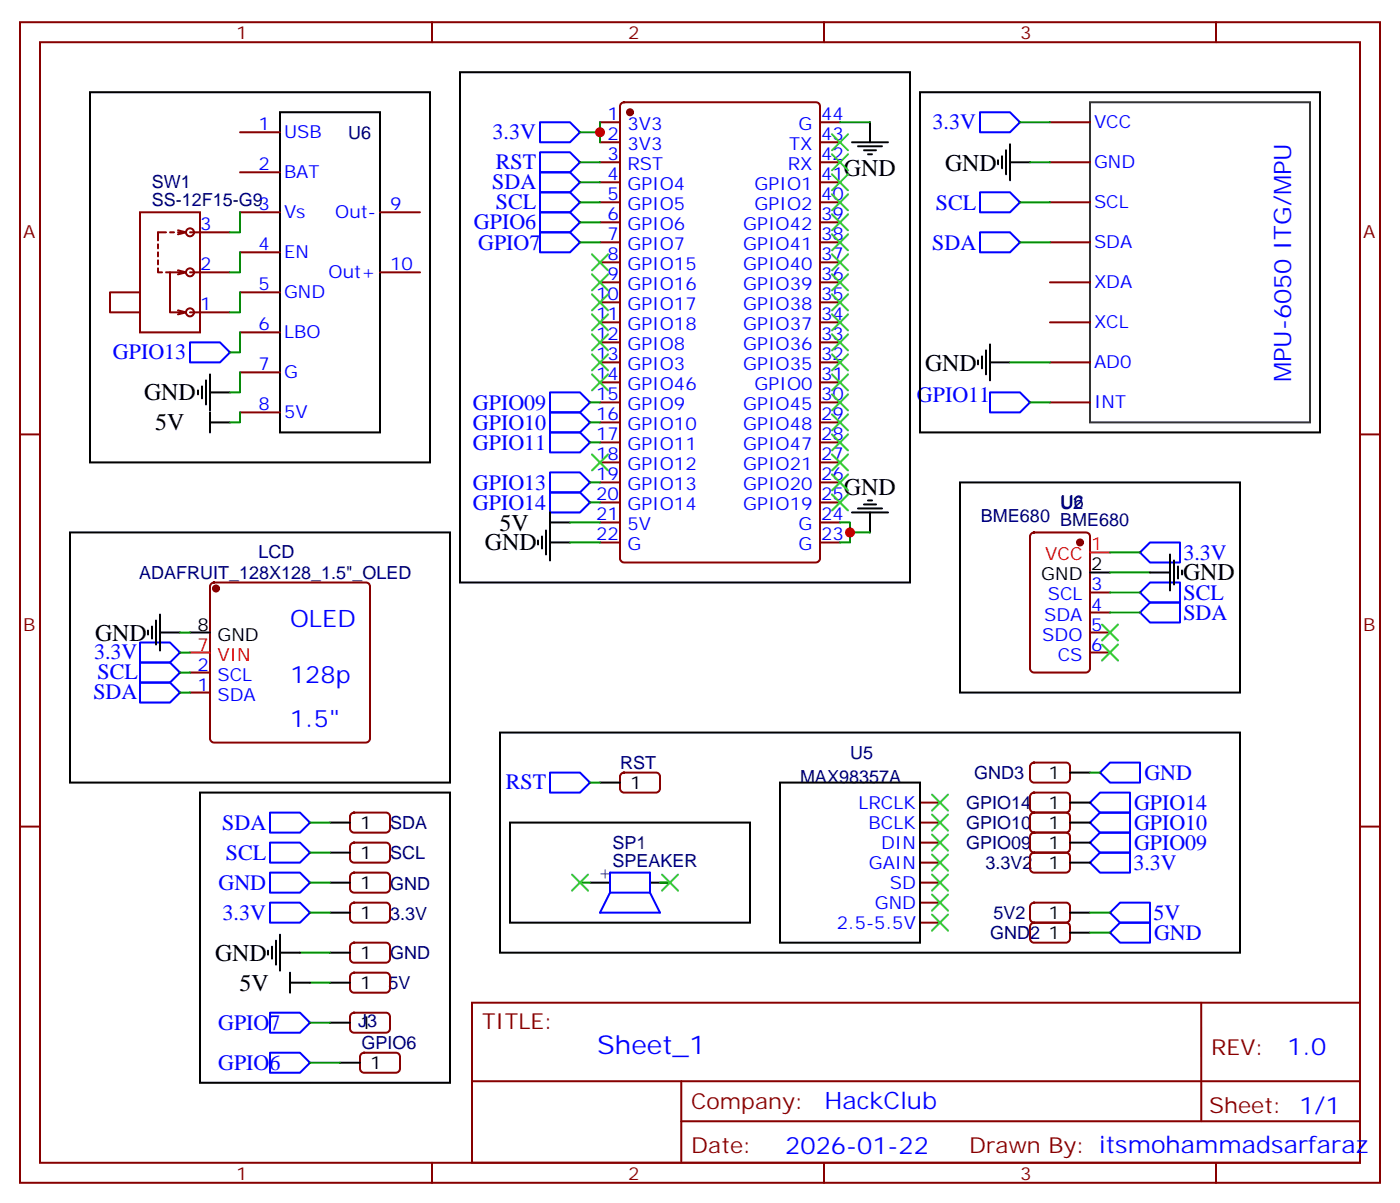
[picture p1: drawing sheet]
<svg xmlns="http://www.w3.org/2000/svg" width="247mm" height="212mm" viewBox="0 0 247 212" stroke-linecap="round" stroke-linejoin="round" font-family="sans-serif">
<g fill="none" stroke="#870000" stroke-width=".35">
<path d="M3.5 3.9h239.9v204.6h-239.9zM7.1 7.4h232.8v197.6h-232.8zM76.2 3.9v3.5M109.6 18.2l.5-.2h33.8a.71 .71 0 0 1 .7 .7v79.8a.76 .76 0 0 1-.7 .7h-33.8a.76 .76 0 0 1-.7-.7v-79.8zM145.3 3.9v3.5M214.5 3.9v3.5M24.7 37.4h10.6v21.2h-10.6zM42.3 23.3h7.1M42.3 30.4h7.1M42.3 37.4h7.1M67 37.4h7.1M105.8 21.6h3.6"/>
<path d="M105.8 25.1h3.6M105.8 28.6h3.6M105.8 32.1h3.6M105.8 35.7h3.6M105.8 39.2h3.6M144.6 21.6h3.6M144.6 25.1h3.6M144.6 28.6h3.6M144.6 32.1h3.6M144.6 35.7h3.6M144.6 39.2h3.6M185.2 21.6h7.1"/>
<path d="M185.2 28.6h7.1M185.2 35.7h7.1M24.7 51.5h-5.3v3.6h5.3M27.9 47.3v.7h.7M27.9 43.1v.7M27.9 44.5v.7M27.9 45.9v.7M29.3 41h-1.4v1.4M29.3 48h.7M30 41h.7M31.4 41h.7M31.4 40.6l1.4 .4-1.4 .3"/>
<path d="M31.4 54.7l1.4 .4M31.4 47.7l1.4 .3M32.8 48h-2.8v7.1h2.8M32.8 55.1l-1.4 .3M32.8 48l-1.4 .4M33.5 41h7.1M33.5 48h7.1M33.5 55.1h7.1M42.3 44.5h7.1M42.3 51.5h7.1M42.3 58.6h7.1M67 48h7.1"/>
<path d="M105.8 42.7h3.6M105.8 46.2h3.6M105.8 49.8h3.6M105.8 53.3h3.6M105.8 56.8h3.6M144.6 42.7h3.6M144.6 46.2h3.6M144.6 49.8h3.6M144.6 53.3h3.6M144.6 56.8h3.6M185.2 42.7h7.1M185.2 49.8h7.1"/>
<path d="M185.2 56.8h7.1M3.5 76.6h3.6M42.3 65.7h7.1M42.3 72.7h7.1M105.8 60.4h3.6M105.8 63.9h3.6M105.8 67.4h3.6M105.8 70.9h3.6M105.8 74.5h3.6M105.8 78h3.6M144.6 60.4h3.6M144.6 63.9h3.6"/>
<path d="M144.6 67.4h3.6M144.6 70.9h3.6M144.6 74.5h3.6M144.6 78h3.6M185.2 63.9h7.1M185.2 70.9h7.1M239.9 76.6h3.5M105.8 81.5h3.6M105.8 85.1h3.6M105.8 88.6h3.6M105.8 92.1h3.6M105.8 95.6h3.6"/>
<path d="M144.6 81.5h3.6M144.6 85.1h3.6M144.6 88.6h3.6M144.6 92.1h3.6M144.6 95.6h3.6M181.9 94.1l.5-.2h9.2a.71 .71 0 0 1 .7 .7v23.3a.76 .76 0 0 1-.7 .7h-9.2a.76 .76 0 0 1-.7-.7v-23.3zM33.5 118.6h3.5M37.3 102.9l.4-.2h26.9a.71 .71 0 0 1 .7 .7v26.8a.76 .76 0 0 1-.7 .7h-26.9a.76 .76 0 0 1-.7-.7v-26.8zM192.3 104.5h3.5M192.3 108h3.5M192.3 111.5h3.5M192.3 115h3.5"/>
<path d="M33.5 122.1h3.5M109.6 136.4l.5-.2h5.6a.71 .71 0 0 1 .7 .7v2.1a.76 .76 0 0 1-.7 .7h-5.6a.76 .76 0 0 1-.7-.7v-2.1zM181.9 139.9l.5-.2h5.6a.71 .71 0 0 1 .7 .7v2.2a.76 .76 0 0 1-.7 .7h-5.6a.76 .76 0 0 1-.7-.7v-2.2zM181.9 134.7l.5-.3h5.6a.71 .71 0 0 1 .7 .7v2.2a.76 .76 0 0 1-.7 .7h-5.6a.76 .76 0 0 1-.7-.7v-2.2zM3.5 145.7h3.6M62 154.1l.4-.3h5.7a.71 .71 0 0 1 .7 .8v2.1a.76 .76 0 0 1-.7 .7h-5.7a.76 .76 0 0 1-.7-.7v-2.1zM62 159.3l.4-.2h5.7a.71 .71 0 0 1 .7 .7v2.2a.76 .76 0 0 1-.7 .7h-5.7a.76 .76 0 0 1-.7-.7v-2.2zM62 148.8l.4-.2h5.7a.71 .71 0 0 1 .7 .7v2.1a.76 .76 0 0 1-.7 .7h-5.7a.76 .76 0 0 1-.7-.7v-2.1zM62 143.5l.4-.2h5.7a.71 .71 0 0 1 .7 .7v2.1a.76 .76 0 0 1-.7 .7h-5.7a.76 .76 0 0 1-.7-.7v-2.1zM162.3 141.5h3.5M162.3 145h3.5M162.3 148.6h3.5"/>
<path d="M162.3 152.1h3.5M162.3 155.6h3.5M162.3 159.1h3.5M181.9 143.5l.5-.2h5.6a.71 .71 0 0 1 .7 .7v2.1a.76 .76 0 0 1-.7 .7h-5.6a.76 .76 0 0 1-.7-.7v-2.1zM181.9 147l.5-.2h5.6a.71 .71 0 0 1 .7 .7v2.1a.76 .76 0 0 1-.7 .7h-5.6a.76 .76 0 0 1-.7-.7v-2.1zM181.9 150.5l.5-.2h5.6a.71 .71 0 0 1 .7 .7v2.1a.76 .76 0 0 1-.7 .7h-5.6a.76 .76 0 0 1-.7-.7v-2.1zM181.9 159.3l.5-.2h5.6a.71 .71 0 0 1 .7 .7v2.2a.76 .76 0 0 1-.7 .7h-5.6a.76 .76 0 0 1-.7-.7v-2.2zM239.9 145.7h3.5M62 166.4l.4-.2h5.7a.71 .71 0 0 1 .7 .7v2.1a.76 .76 0 0 1-.7 .7h-5.7a.76 .76 0 0 1-.7-.7v-2.1zM62 171.7l.4-.2h5.7a.71 .71 0 0 1 .7 .7v2.1a.76 .76 0 0 1-.7 .7h-5.7a.76 .76 0 0 1-.7-.7v-2.1zM62 178.7l.4-.2h5.7a.71 .71 0 0 1 .7 .7v2.2a.76 .76 0 0 1-.7 .7h-5.7a.76 .76 0 0 1-.7-.7v-2.2zM83.3 176.8h156.6v28.2h-156.6z"/>
<path d="M162.3 162.7h3.5M181.9 162.9l.5-.2h5.6a.71 .71 0 0 1 .7 .7v2.1a.76 .76 0 0 1-.7 .7h-5.6a.76 .76 0 0 1-.7-.7v-2.1zM211.9 176.8v20.9M63.7 185.8l.5-.2h5.6a.71 .71 0 0 1 .8 .7v2.1a.76 .76 0 0 1-.8 .7h-5.6a.76 .76 0 0 1-.7-.7v-2.1zM83.3 190.6h156.5M120.2 197.7h119.6M120.2 190.6v14.1M76.2 205v3.5M145.3 205v3.5M214.5 205v3.5"/>
<circle cx="33.5" cy="41" r=".71"/>
<circle cx="33.5" cy="48" r=".71"/>
<circle cx="33.5" cy="55.1" r=".71"/>
</g>
<g fill="none" stroke="#000" stroke-width=".35">
<path d="M15.9 16.3h59.9v65.2h-59.9zM49.4 19.8h17.6v56.4h-17.6zM81.1 12.7h79.4v90h-79.4zM162.3 16.3h70.5v59.9h-70.5zM150.3 25.1h6.3M151.3 25.8h4.3M152.4 26.5h2.1M153.1 27.2h.7M153.5 21.6v3.5M176 28.3v.7M176.7 27.6v2.1M177.4 26.5v4.2"/>
<path d="M178.2 28.6h3.5M178.2 25.4v6.4M34.9 68.8v.7M35.6 68.1v2.1M36.3 67.1v4.2M37 69.2h3.6M37 66v6.4M37 72.7v3.5M37 74.5h3.6M172.5 63.5v.7M173.2 62.8v2.1M173.9 61.8v4.2"/>
<path d="M174.6 63.9h3.6M174.6 60.7v6.4M12.3 93.9h67.1v44.1h-67.1zM94.9 95.3v.7M95.6 94.6v2.1M96.3 93.5v4.3M97 95.6h3.5M97 90.3v8.5M97 92.1h3.5M150.3 90.3h6.3M151.3 89.6h4.3M152.4 88.9h2.1"/>
<path d="M153.1 88.2h.7M153.5 90.3v3.6M169.3 85.1h49.4v37h-49.4zM206.4 97.8v6.3M207.1 98.8v4.2M207.8 99.9v2.1M26.1 111.2v.7M26.8 110.5v2.1M27.5 109.4v4.2M28.2 111.5h3.5M28.2 108.3v6.4M33.5 111.5h3.5"/>
<path d="M192.3 100.9h3.5M202.8 100.9h3.6M208.5 100.6v.7M35.3 139.7h44.1v51.2h-44.1zM88.2 129.2h130.5v38.8h-130.5zM105.8 138h3.6M137.6 138h24.7v28.2h-24.7zM188.7 136.2h3.6M58.2 155.6h3.5M58.2 150.3h3.5M58.2 145h3.5M90 145h42.3v17.7h-42.3z"/>
<path d="M104.1 155.6h3.5M114.7 155.6h3.5M188.7 145h3.6M188.7 141.5h3.6M188.7 148.6h3.6M188.7 152.1h3.6M47.3 167.6v.7M48 166.9v2.1M48.7 165.8v4.3M49.4 168h3.5M49.4 164.8v6.3M51.2 173.2h3.5"/>
<path d="M51.2 171.5v3.5M58.2 160.9h3.5M58.2 168h3.5M58.2 173.2h3.5M188.7 160.9h3.6M188.7 164.4h3.6M58.2 180.3h3.5M60 187.4h3.5"/>
</g>
<g fill="none" stroke="#00f" stroke-width=".35">
<path d="M172.9 19.8h5.3l1.7 1.8-1.7 1.7h-5.3zM95.2 21.6h5.3l1.8 1.7-1.8 1.8h-5.3zM95.2 30.4h5.3l1.8 1.7-1.8 1.8h-5.3zM95.2 33.9h5.3l1.8 1.8-1.8 1.7h-5.3zM95.2 37.4h5.3l1.8 1.8-1.8 1.8h-5.3zM95.2 26.8h5.3l1.8 1.8-1.8 1.8h-5.3zM172.9 33.9h5.3l1.7 1.8-1.7 1.7h-5.3zM95.2 41h5.3l1.8 1.7-1.8 1.8h-5.3zM172.9 41h5.3l1.7 1.7-1.7 1.8h-5.3zM33.5 60.4h5.3l1.8 1.7-1.8 1.8h-5.3zM97 76.2h5.3l1.8 1.8-1.8 1.8h-5.3zM97 72.7h5.3l1.8 1.8-1.8 1.7h-5.3z"/>
<path d="M97 69.2h5.3l1.8 1.7-1.8 1.8h-5.3zM174.6 69.2h5.3l1.8 1.7-1.8 1.8h-5.3zM97 86.8h5.3l1.8 1.8-1.8 1.7h-5.3zM97 83.3h5.3l1.8 1.8-1.8 1.7h-5.3zM201.1 97.4l1.7-1.8h5.3v3.6h-5.3zM24.7 113.3h5.3l1.7 1.7-1.7 1.8h-5.3zM24.7 116.8h5.3l1.7 1.8-1.7 1.7h-5.3zM201.1 104.5l1.7-1.8h5.3v3.5h-5.3zM201.1 108l1.7-1.8h5.3v3.5h-5.3zM24.7 120.3h5.3l1.7 1.8-1.7 1.8h-5.3zM97 136.2h5.3l1.8 1.8-1.8 1.7h-5.3zM194 136.2l1.8-1.8h5.3v3.6h-5.3z"/>
<path d="M47.6 143.3h5.3l1.8 1.7-1.8 1.8h-5.3zM47.6 148.6h5.3l1.8 1.7-1.8 1.8h-5.3zM47.6 153.8h5.3l1.8 1.8-1.8 1.8h-5.3zM47.6 159.1h5.3l1.8 1.8-1.8 1.8h-5.3zM107.6 157.4l-1.8 3.5h10.6l-1.7-3.5M107.6 157.4h7.1M107.6 157.4v-3.6h7.1v3.6M192.3 152.1l1.7-1.8h5.3v3.5h-5.3zM192.3 148.6l1.7-1.8h5.3v3.5h-5.3zM192.3 145l1.7-1.7h5.3v3.5h-5.3zM192.3 141.5l1.7-1.8h5.3v3.6h-5.3zM47.6 178.5h5.3l1.8 1.8-1.8 1.8h-5.3z"/>
<path d="M195.8 160.9l1.8-1.8h5.2v3.6h-5.2zM195.8 164.4l1.8-1.7h5.2v3.5h-5.2zM47.6 185.6h5.3l1.8 1.8-1.8 1.7h-5.3z"/>
</g>
<g fill="#870000" stroke="#870000" stroke-width=".35">
<circle cx="190.5" cy="95.6" r=".53"/>
<circle cx="111.1" cy="19.8" r=".53"/>
<circle cx="38.1" cy="103.8" r=".53"/>
</g>
<path d="M192.3 97.4h3.5M33.5 115h3.5" fill="none" stroke="#f00" stroke-width=".35"/>
<g fill="none" stroke="#008700" stroke-width=".35">
<path d="M42.3 37.4v3.6h-1.7M102.3 23.3h3.5M102.3 35.7h3.5M102.3 32.1h3.5M102.3 28.6h3.5M102.3 39.2h3.5M105.8 21.6v3.5M148.2 21.6h5.3M179.9 35.7h5.3M179.9 21.6h5.3M181.7 28.6h3.5M42.3 51.5v3.6h-1.7"/>
<path d="M42.3 44.5v3.5h-1.7M42.3 58.6v3.5h-1.7M102.3 42.7h3.5M179.9 42.7h5.3M42.3 72.7v1.8h-1.7M42.3 65.7v3.5h-1.7M104.1 78h1.7M104.1 70.9h1.7M104.1 74.5h1.7M178.2 63.9h7M181.7 70.9h3.5M100.5 95.6h5.3"/>
<path d="M100.5 92.1h5.3M104.1 88.6h1.7M104.1 85.1h1.7M148.2 92.1h1.7v3.5h-1.7M149.9 93.9h3.6M195.8 97.4h5.3M31.7 111.5h1.8M31.7 115h1.8M31.7 118.6h1.8M195.8 100.9h7M195.8 104.5h5.3M195.8 108h5.3"/>
<path d="M31.7 122.1h1.8M104.1 138h1.7M192.3 136.2h1.7M54.7 155.6h3.5M54.7 145h3.5M54.7 150.3h3.5M102.3 155.6h1.8M116.4 155.6h1.8M52.9 168h5.3M54.7 160.9h3.5M54.7 173.2h3.5M192.3 160.9h3.5"/>
<path d="M192.3 164.4h3.5M54.7 180.3h3.5M54.7 187.4h5.3"/>
</g>
<g fill="none" stroke="#3c3" stroke-width=".35">
<path d="M146.8 30.7l2.8 2.8M146.8 34.3l2.8 2.8M146.8 37.8l2.8 2.8M146.8 23.7l2.8 2.8M146.8 27.2l2.8 2.8M149.6 23.7l-2.8 2.8M149.6 30.7l-2.8 2.8M149.6 34.3l-2.8 2.8M149.6 37.8l-2.8 2.8M149.6 27.2l-2.8 2.8M104.4 44.8l2.8 2.9M104.4 48.4l2.8 2.8"/>
<path d="M104.4 51.9l2.8 2.8M104.4 55.4l2.8 2.8M104.4 58.9l2.8 2.9M107.2 44.8l-2.8 2.9M107.2 48.4l-2.8 2.8M107.2 51.9l-2.8 2.8M107.2 55.4l-2.8 2.8M107.2 58.9l-2.8 2.9M146.8 41.3l2.8 2.8M146.8 44.8l2.8 2.9M146.8 48.4l2.8 2.8M146.8 51.9l2.8 2.8"/>
<path d="M146.8 55.4l2.8 2.8M146.8 58.9l2.8 2.9M149.6 41.3l-2.8 2.8M149.6 44.8l-2.8 2.9M149.6 48.4l-2.8 2.8M149.6 51.9l-2.8 2.8M149.6 55.4l-2.8 2.8M149.6 58.9l-2.8 2.9M104.4 62.5l2.8 2.8M104.4 66l2.8 2.8M107.2 62.5l-2.8 2.8M107.2 66l-2.8 2.8"/>
<path d="M146.8 62.5l2.8 2.8M146.8 66l2.8 2.8M146.8 69.5l2.8 2.9M146.8 73.1l2.8 2.8M146.8 76.6l2.8 2.8M149.6 62.5l-2.8 2.8M149.6 66l-2.8 2.8M149.6 69.5l-2.8 2.9M149.6 73.1l-2.8 2.8M149.6 76.6l-2.8 2.8M104.4 80.1l2.8 2.8M107.2 80.1l-2.8 2.8"/>
<path d="M146.8 80.1l2.8 2.8M146.8 83.6l2.8 2.9M146.8 87.2l2.8 2.8M149.6 80.1l-2.8 2.8M149.6 83.6l-2.8 2.9M149.6 87.2l-2.8 2.8M194.4 110.1l2.8 2.8M194.4 113.6l2.8 2.9M197.2 110.1l-2.8 2.8M197.2 113.6l-2.8 2.9M100.9 154.2l2.8 2.8M103.7 154.2l-2.8 2.8"/>
<path d="M116.8 154.2l2.8 2.8M119.6 154.2l-2.8 2.8M164.4 140.1l2.8 2.8M164.4 143.6l2.8 2.8M164.4 147.1l2.8 2.9M164.4 150.7l2.8 2.8M164.4 154.2l2.8 2.8M164.4 157.7l2.8 2.8M167.2 140.1l-2.8 2.8M167.2 143.6l-2.8 2.8M167.2 147.1l-2.8 2.9M167.2 150.7l-2.8 2.8"/>
<path d="M167.2 154.2l-2.8 2.8M167.2 157.7l-2.8 2.8M164.4 161.3l2.8 2.8M167.2 161.3l-2.8 2.8"/>
</g>
<path d="M192.3 18h38.8v56.5h-38.8z" fill="none" stroke="#333" stroke-width=".35"/>
<g fill="#c00">
<circle cx="149.9" cy="93.9" r=".88"/>
<circle cx="105.8" cy="23.3" r=".88"/>
</g>
<text font-size="4.6" fill="#00f" x="105.3" y="185.8">Sheet_1</text>
<g font-size="4.2">
<text x="148.8" y="31">GND</text>
<text x="166.7" y="30.1">GND</text>
<text x="163.2" y="65.4">GND</text>
<text x="25.4" y="70.6">GND</text>
<text x="27.4" y="75.9">5V</text>
<text x="148.8" y="87.2">GND</text>
<text x="88.1" y="93.5">5V</text>
<text x="85.5" y="97">GND</text>
<text x="208.7" y="102.3">GND</text>
<text x="16.8" y="113">GND</text>
<text x="37.9" y="169.4">GND</text>
<text x="42.3" y="174.7">5V</text>
</g>
<g font-size="4.2" fill="#00f">
<text x="227.8" y="67.4" transform="rotate(-90 227.8 67.4)">MPU-6050 ITG/MPU</text>
<text x="51.2" y="110.5">OLED</text>
<text x="51.2" y="120.3">128p</text>
<text x="51.1" y="128.1">1.5&quot;</text>
<text x="227.1" y="186">1.0</text>
<text x="145.4" y="195.6">HackClub</text>
<text x="138.5" y="203.4">2026-01-22</text>
</g>
<g font-size="3.9" fill="#00f">
<text x="164.5" y="22.8">3.3V</text>
<text x="86.9" y="24.6">3.3V</text>
<text x="87.5" y="29.9">RST</text>
<text x="86.8" y="33.4">SDA</text>
<text x="83.6" y="40.4">GPIO6</text>
<text x="87.5" y="36.9">SCL</text>
<text x="165.1" y="36.9">SCL</text>
<text x="84.3" y="44">GPIO7</text>
<text x="164.4" y="44">SDA</text>
<text x="19.9" y="63.4">GPIO13</text>
<text x="161.7" y="70.9">GPIO11</text>
<text x="83.4" y="75.7">GPIO10</text>
<text x="83.4" y="72.2">GPIO09</text>
<text x="83.4" y="79.2">GPIO11</text>
<text x="83.4" y="89.8">GPIO14</text>
<text x="83.4" y="86.3">GPIO13</text>
<text x="208.7" y="98.8">3.3V</text>
<text x="208.7" y="105.7">SCL</text>
<text x="208.7" y="109.3">SDA</text>
<text x="16.6" y="116.1">3.3V</text>
<text x="17.2" y="119.7">SCL</text>
<text x="16.5" y="123.2">SDA</text>
<text x="201.9" y="137.5">GND</text>
<text x="89.2" y="139.1">RST</text>
<text x="200" y="142.8">GPIO14</text>
<text x="39.2" y="146.3">SDA</text>
<text x="200" y="149.8">GPIO09</text>
<text x="200" y="146.3">GPIO10</text>
<text x="39.9" y="151.6">SCL</text>
<text x="199.9" y="153.4">3.3V</text>
<text x="38.5" y="156.9">GND</text>
<text x="39.3" y="162.2">3.3V</text>
<text x="203.5" y="162.2">5V</text>
<text x="203.6" y="165.7">GND</text>
<text x="38.5" y="181.6">GPIO7</text>
<text x="38.5" y="188.6">GPIO6</text>
</g>
<g font-size="3.9" fill="#800">
<text x="85" y="181.4">TITLE:</text>
<text x="213.6" y="186">REV:</text>
<text x="121.9" y="195.6">Company:</text>
<text x="213.3" y="196.2">Sheet: 1/1</text>
<text x="121.9" y="203.2">Date:</text>
<text x="171" y="203.3">Drawn By: itsmohammadsarfaraz</text>
</g>
<g font-size="3.2" fill="#800">
<text x="41.6" y="6.9">1</text>
<text x="110.8" y="6.9">2</text>
<text x="179.9" y="6.9">3</text>
<text x="4.1" y="42">A</text>
<text x="240.4" y="42">A</text>
<text x="4.1" y="111.2">B</text>
<text x="240.4" y="111.2">B</text>
<text x="41.6" y="208">1</text>
<text x="110.8" y="208">2</text>
<text x="179.9" y="208">3</text>
</g>
<g font-size="3.2" fill="#00f">
<text x="45.6" y="23">1</text>
<text x="107.2" y="21.2">1</text>
<text x="110.7" y="23">3V3</text>
<text x="140.9" y="23">G</text>
<text x="144.8" y="21.2">44</text>
<text x="193" y="22.6">VCC</text>
<text x="50.1" y="24.4">USB</text>
<text x="107.2" y="24.7">2</text>
<text x="107.2" y="28.3">3</text>
<text x="110.7" y="26.5">3V3</text>
<text x="139.2" y="26.5">TX</text>
<text x="144.8" y="28.3">42</text>
<text x="144.8" y="24.7">43</text>
<text x="193" y="29.7">GND</text>
<text x="45.6" y="30">2</text>
<text x="50.1" y="31.4">BAT</text>
<text x="107.2" y="31.8">4</text>
<text x="107.2" y="35.3">5</text>
<text x="110.7" y="30">RST</text>
<text x="110.7" y="33.5">GPIO4</text>
<text x="133.1" y="33.5">GPIO1</text>
<text x="139" y="30">RX</text>
<text x="144.8" y="35.3">40</text>
<text x="144.8" y="31.8">41</text>
<text x="35.3" y="40.6">3</text>
<text x="50.1" y="38.5">Vs</text>
<text x="59.1" y="38.5">Out-</text>
<text x="68.8" y="37.1">9</text>
<text x="107.2" y="38.8">6</text>
<text x="110.7" y="37.1">GPIO5</text>
<text x="110.7" y="40.6">GPIO6</text>
<text x="131.1" y="40.6">GPIO42</text>
<text x="133.1" y="37.1">GPIO2</text>
<text x="144.8" y="38.8">39</text>
<text x="193" y="36.7">SCL</text>
<text x="35.3" y="47.7">2</text>
<text x="45.6" y="44.1">4</text>
<text x="50.1" y="45.5">EN</text>
<text x="68.8" y="47.7">10</text>
<text x="107.2" y="42.4">7</text>
<text x="107.2" y="45.9">8</text>
<text x="110.7" y="44.1">GPIO7</text>
<text x="110.7" y="47.7">GPIO15</text>
<text x="131.1" y="47.7">GPIO40</text>
<text x="131.1" y="44.1">GPIO41</text>
<text x="144.8" y="45.9">37</text>
<text x="144.8" y="42.4">38</text>
<text x="193" y="43.8">SDA</text>
<text x="45.6" y="51.2">5</text>
<text x="50.1" y="52.6">GND</text>
<text x="58" y="49.1">Out+</text>
<text x="105.2" y="53">10</text>
<text x="107.2" y="49.4">9</text>
<text x="110.7" y="51.2">GPIO16</text>
<text x="131.1" y="51.2">GPIO39</text>
<text x="144.8" y="53">35</text>
<text x="144.8" y="49.4">36</text>
<text x="193" y="50.8">XDA</text>
<text x="35.3" y="54.7">1</text>
<text x="45.6" y="58.2">6</text>
<text x="50.1" y="59.7">LBO</text>
<text x="105.2" y="56.5">11</text>
<text x="110.7" y="54.7">GPIO17</text>
<text x="110.7" y="58.2">GPIO18</text>
<text x="131.1" y="58.2">GPIO37</text>
<text x="131.1" y="54.7">GPIO38</text>
<text x="144.8" y="56.5">34</text>
<text x="193" y="57.9">XCL</text>
<text x="45.6" y="65.3">7</text>
<text x="105.2" y="60">12</text>
<text x="105.2" y="63.5">13</text>
<text x="110.7" y="61.8">GPIO8</text>
<text x="110.7" y="65.3">GPIO3</text>
<text x="131.1" y="65.3">GPIO35</text>
<text x="131.1" y="61.8">GPIO36</text>
<text x="144.8" y="63.5">32</text>
<text x="144.8" y="60">33</text>
<text x="193" y="64.9">AD0</text>
<text x="50.1" y="66.7">G</text>
<text x="105.2" y="67.1">14</text>
<text x="105.2" y="70.6">15</text>
<text x="110.7" y="68.8">GPIO46</text>
<text x="133.1" y="68.8">GPIO0</text>
<text x="144.8" y="70.6">30</text>
<text x="144.8" y="67.1">31</text>
<text x="45.6" y="72.4">8</text>
<text x="50.1" y="73.8">5V</text>
<text x="105.2" y="74.1">16</text>
<text x="105.2" y="77.6">17</text>
<text x="110.7" y="72.4">GPIO9</text>
<text x="110.7" y="75.9">GPIO10</text>
<text x="131.1" y="75.9">GPIO48</text>
<text x="131.1" y="72.4">GPIO45</text>
<text x="144.8" y="77.6">28</text>
<text x="144.8" y="74.1">29</text>
<text x="193" y="72">INT</text>
<text x="105.2" y="81.2">18</text>
<text x="110.7" y="79.4">GPIO11</text>
<text x="110.7" y="82.9">GPIO12</text>
<text x="131.1" y="82.9">GPIO21</text>
<text x="131.1" y="79.4">GPIO47</text>
<text x="144.8" y="81.2">27</text>
<text x="105.2" y="84.7">19</text>
<text x="105.2" y="88.2">20</text>
<text x="110.7" y="86.5">GPIO13</text>
<text x="110.7" y="90">GPIO14</text>
<text x="131.1" y="90">GPIO19</text>
<text x="131.1" y="86.5">GPIO20</text>
<text x="144.8" y="88.2">25</text>
<text x="144.8" y="84.7">26</text>
<text x="105.2" y="91.8">21</text>
<text x="105.2" y="95.3">22</text>
<text x="110.7" y="93.5">5V</text>
<text x="140.9" y="93.5">G</text>
<text x="144.8" y="95.3">23</text>
<text x="144.8" y="91.8">24</text>
<text x="110.7" y="97">G</text>
<text x="140.9" y="97">G</text>
<text x="184.8" y="105.9">SCL</text>
<text x="192.4" y="104.1">3</text>
<text x="192.4" y="107.6">4</text>
<text x="183.8" y="112.9">SDO</text>
<text x="184.2" y="109.4">SDA</text>
<text x="192.4" y="111.2">5</text>
<text x="34.8" y="118.2">2</text>
<text x="38.3" y="120">SCL</text>
<text x="186.6" y="116.5">CS</text>
<text x="192.4" y="114.7">6</text>
<text x="34.8" y="121.7">1</text>
<text x="38.3" y="123.5">SDA</text>
<text x="151.4" y="142.6">LRCLK</text>
<text x="153.2" y="146.1">BCLK</text>
<text x="155.4" y="149.6">DIN</text>
<text x="153.2" y="153.1">GAIN</text>
<text x="154.3" y="160.2">GND</text>
<text x="157" y="156.7">SD</text>
<text x="147.6" y="163.7">2.5-5.5V</text>
</g>
<g font-size="3.2" fill="#000080">
<text x="61.4" y="24.5">U6</text>
<text x="26.8" y="33.2">SW1</text>
<text x="26.8" y="36.4">SS-12F15-G93</text>
<text x="187" y="89.7">U2</text>
<text x="187.1" y="89.5">U6</text>
<text x="173" y="92.1">BME680 BME680</text>
<text x="45.6" y="98.4">LCD</text>
<text x="24.5" y="102.1">ADAFRUIT_128X128_1.5&quot;_OLED</text>
<text x="109.4" y="135.6">RST</text>
<text x="141.1" y="138">MAX98357A</text>
<text x="149.9" y="133.9">U5</text>
<text x="171.8" y="137.3">GND3</text>
<text x="170.4" y="142.6">GPIO14</text>
<text x="68.8" y="146.2">SDA</text>
<text x="108" y="149.8">SP1</text>
<text x="170.4" y="146.2">GPIO10</text>
<text x="170.4" y="149.7">GPIO09</text>
<text x="68.8" y="151.5">SCL</text>
<text x="107.6" y="155.1" transform="rotate(-90 107.6 155.1)">+</text>
<text x="108" y="152.8">SPEAKER</text>
<text x="173.8" y="153.3">3.3V2</text>
<text x="68.8" y="156.8">GND</text>
<text x="68.8" y="162.1">3.3V</text>
<text x="174.6" y="165.6">GND2</text>
<text x="175.2" y="162">5V2</text>
<text x="68.8" y="169.1">GND</text>
<text x="68.5" y="174.4">5V</text>
<text x="63.2" y="181.1">J3</text>
<text x="63.8" y="185">GPIO6</text>
</g>
<g font-size="3.2" fill="#f00">
<text x="184.4" y="98.8">VCC</text>
<text x="192.4" y="97">1</text>
<text x="34.8" y="114.7">7</text>
<text x="38.3" y="116.5">VIN</text>
</g>
<g font-size="3.2">
<text x="192.4" y="100.6">2</text>
<text x="183.7" y="102.3">GND</text>
<text x="34.8" y="111.2">8</text>
<text x="38.3" y="112.9">GND</text>
<text x="185" y="137.3">1</text>
<text x="111.1" y="139">1</text>
<text x="185" y="142.6">1</text>
<text x="63.5" y="146.1">1</text>
<text x="185" y="146.1">1</text>
<text x="185" y="149.6">1</text>
<text x="63.5" y="151.4">1</text>
<text x="185" y="153.1">1</text>
<text x="63.5" y="156.7">1</text>
<text x="63.5" y="162">1</text>
<text x="185" y="162">1</text>
<text x="185" y="165.5">1</text>
<text x="63.5" y="169">1</text>
<text x="63.5" y="174.3">1</text>
<text x="63.5" y="181.4">1</text>
<text x="65.3" y="188.4">1</text>
</g>
</svg>
